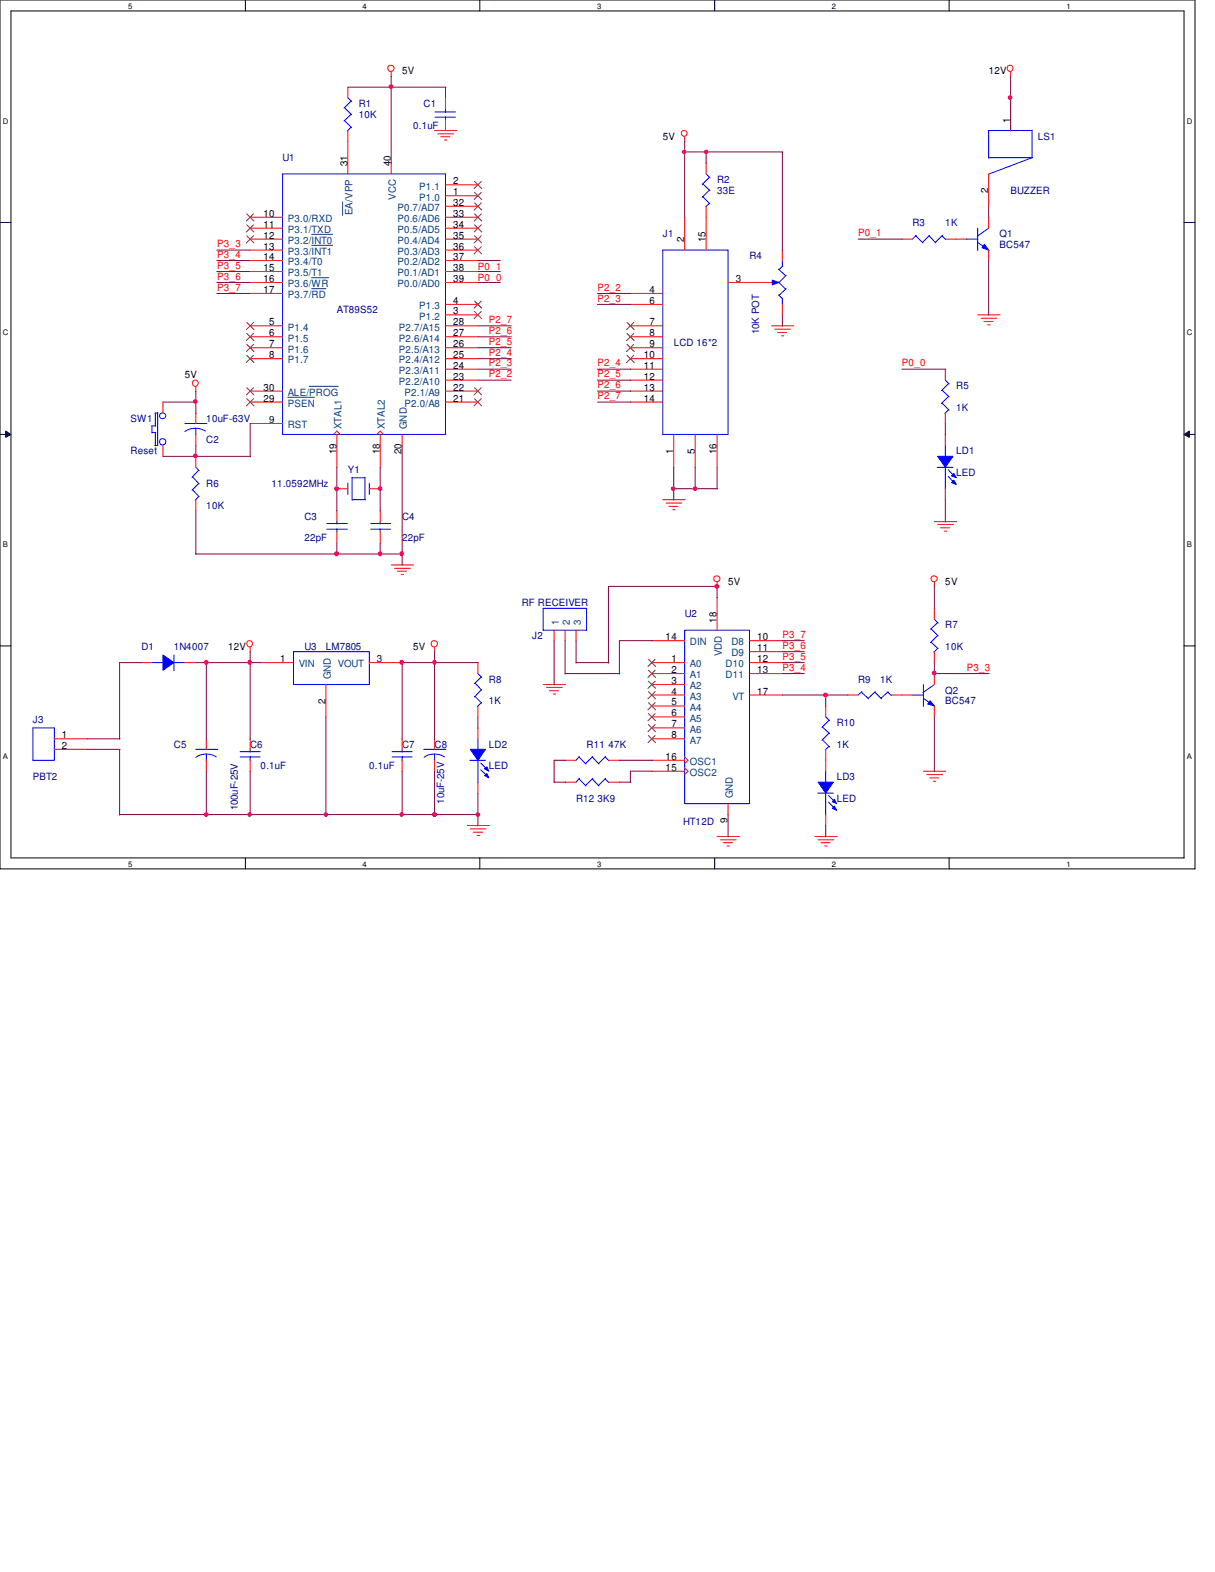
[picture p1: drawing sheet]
<svg xmlns="http://www.w3.org/2000/svg" width="216mm" height="279mm" viewBox="0 0 216 279" stroke-linecap="round" stroke-linejoin="round" font-family="sans-serif">
<path d="M0 0h212.3v154.4h-212.3zM1.9 1.9h208.5v150.6h-208.5z" fill="none" stroke="#000" stroke-width=".18"/>
<g fill="#fff">
<path d="M22.8 .3h.7v1.5h-.7z"/>
<path d="M22.8 152.7h.7v1.6h-.7z"/>
</g>
<path d="M43.6 0v1.9M43.6 152.5v1.9" fill="none" stroke="#000" stroke-width=".18"/>
<g fill="#fff">
<path d="M64.4 .3h.8v1.5h-.8z"/>
<path d="M64.4 152.7h.8v1.6h-.8z"/>
</g>
<path d="M85.3 0v1.9M85.3 152.5v1.9" fill="none" stroke="#000" stroke-width=".18"/>
<g fill="#fff">
<path d="M106.1 .3h.7v1.5h-.7z"/>
<path d="M106.1 152.7h.7v1.6h-.7z"/>
</g>
<path d="M127 0v1.9M127 152.5v1.9" fill="none" stroke="#000" stroke-width=".18"/>
<g fill="#fff">
<path d="M147.8 .3h.8v1.5h-.8z"/>
<path d="M147.8 152.7h.8v1.6h-.8z"/>
</g>
<path d="M168.7 0v1.9M168.7 152.5v1.9" fill="none" stroke="#000" stroke-width=".18"/>
<g fill="#fff">
<path d="M189.5 .3h.7v1.5h-.7z"/>
<path d="M189.5 152.7h.7v1.6h-.7z"/>
<path d="M.5 20.7h1v1.6h-1z"/>
<path d="M210.9 20.7h1v1.6h-1z"/>
<path d="M.5 58.3h1v1.6h-1z"/>
<path d="M210.9 58.3h1v1.6h-1z"/>
</g>
<path d="M0 39.5h1.9M210.4 39.5h1.9" fill="none" stroke="#000" stroke-width=".18"/>
<g fill="#fff">
<path d="M.5 96h.9v1.5h-.9z"/>
<path d="M210.9 96h.9v1.5h-.9z"/>
</g>
<path d="M0 77.2h1.9M1 76.6l.9 .6-.9 .5zM210.4 77.2l.9-.6v1.1zM210.4 77.2h1.9" fill="none" stroke="#000" stroke-width=".18"/>
<path d="M1 76.6l.9 .6-.9 .5zM210.4 77.2l.9-.6v1.1z" fill="#000"/>
<g fill="#fff">
<path d="M.5 133.6h.9v1.5h-.9z"/>
<path d="M210.9 133.6h.9v1.5h-.9z"/>
</g>
<path d="M0 114.8h1.9M210.4 114.8h1.9" fill="none" stroke="#000" stroke-width=".18"/>
<g fill="none" stroke="#f00" stroke-width=".18">
<path d="M69.5 12.8v.8M179.6 12.8v.8M77.2 23.2h4M77.8 23.8h2.8M78.3 24.3h1.6M79 24.9h.4M121.7 24.3v.9M137.1 57.9h4M137.7 58.5h2.8M138.2 59.1h1.6M138.9 59.7h.4M160.3 42.5h1.8"/>
<path d="M168 42.5h1.9M173.7 56h4M174.3 56.6h2.8M174.8 57.2h1.6M175.5 57.7h.4M29 71.5v1.9M29 79.2v1.9M34.8 68.7v.9M168 65.6v2M168 73.4v1.9M59.9 86.9h1.9M65.6 86.9h2"/>
<path d="M117.8 88.8h4M118.4 89.4h2.8M118.9 90h1.6M119.5 90.6h.5M166 92.7h4M166.6 93.2h2.8M167.1 93.8h1.6M167.8 94.4h.4M44.4 115.1v.8M69.5 100.4h4M70.1 101h2.8M70.6 101.5h1.6"/>
<path d="M71.3 102.1h.4M77.2 115.1v.8M127.4 103.5v.8M166 103.5v.8M36.7 131.3v1.9M36.7 135.1v2M96.5 121.7h4M97.1 122.2h2.8M97.6 122.8h1.6M98.3 123.4h.4M164.1 137.1h4M164.7 137.7h2.8"/>
<path d="M165.2 138.3h1.6M165.9 138.9h.4M83.1 146.7h3.9M83.6 147.3h2.8M84.1 147.9h1.7M84.8 148.5h.5M127.4 148.7h4M128 149.3h2.8M128.5 149.8h1.6M129.2 150.4h.4M144.8 148.7h4M145.4 149.3h2.8"/>
<path d="M145.9 149.8h1.6M146.6 150.4h.4"/>
<circle cx="69.4" cy="12.1" r=".57"/>
<circle cx="179.5" cy="12.1" r=".54"/>
<circle cx="121.6" cy="23.7" r=".52"/>
<circle cx="34.7" cy="68.1" r=".54"/>
<circle cx="44.3" cy="114.4" r=".54"/>
<circle cx="77.2" cy="114.4" r=".57"/>
<circle cx="127.4" cy="102.9" r=".55"/>
<circle cx="166" cy="102.9" r=".55"/>
</g>
<g fill="none" stroke="#00f" stroke-width=".18">
<path d="M162.7 41.9l1.3 1.3M162.8 41.8l-.7 .7M165.1 41.9l1.2 1.3M165.2 41.8l-1.3 1.3M167.4 41.9l.7 .7M167.5 41.8l-1.3 1.3M26.9 75.7h.7M27 75.7v1.3M27 76.9h.7M27.5 73.4h.5M27.6 73.4v2.4M27.6 76.9v2.3"/>
<path d="M28 73.3v5.9h-.5M167.4 69.3l1.3 1.2M167.4 71.6l1.3 1.3M168 67.6l.7 .6M168.6 68.2l-1.3 1.2M168.6 70.4l-1.3 1.3M168.6 72.8l-.7 .7M61.8 85.9v2M62.5 84.9h2.4M62.6 84.9v4M62.6 88.8h2.3M64.9 84.8v4"/>
<path d="M65.6 85.9v2M34.8 133.2h3.9M36.7 134v1.2M38.4 134.5a3.3 3.3 0 0 0-3.6 .1M83.5 135.1h2.8M84.9 131.3v2M84.9 135.1v4"/>
<circle cx="28.9" cy="78.5" r=".57"/>
<circle cx="28.9" cy="73.9" r=".55"/>
</g>
<path d="M83.6 133.2h2.7l-1.4 1.9z" fill-rule="evenodd" fill="#00f"/>
<path d="M83.6 133.2h2.7l-1.4 1.9z" fill="none" stroke="#00f" stroke-width=".18"/>
<path d="M86.1 137.8l.4-.3 .4 .8z" fill-rule="evenodd" fill="#00f"/>
<path d="M86.1 137.8l.4-.3 .4 .8z" fill="none" stroke="#00f" stroke-width=".18"/>
<path d="M86.1 136.7l.4-.4 .4 .8z" fill-rule="evenodd" fill="#00f"/>
<path d="M85.4 135.6l1.3 1.3M85.4 136.8l1.3 1.2M86.1 136.7l.4-.4 .4 .8zM162.1 123.5h2M164.1 124.1l2 1.5M164.1 121.7v3.9M166 121.7l-2 1.4" fill="none" stroke="#00f" stroke-width=".18"/>
<path d="M84.9 129.4v1.9M84.9 139v2" fill="none" stroke="#f00" stroke-width=".18"/>
<path d="M165.3 124.5l.7 1-1.2-.4z" fill="#00f"/>
<path d="M69.7 134.5h3.5M69.7 133.6h3.5M71.5 133.2v.5M71.5 134.5v.6M146.7 137.1v2M165.3 124.5l.7 1-1.2-.4zM145.3 141h2.8M146.7 141v3.9" fill="none" stroke="#00f" stroke-width=".18"/>
<path d="M166 119.7v2M71.5 131.3v1.9M71.5 135.1v2M160.3 123.5h1.8M166 125.5v1.9" fill="none" stroke="#f00" stroke-width=".18"/>
<path d="M145.4 139h2.7l-1.4 2z" fill-rule="evenodd" fill="#00f"/>
<path d="M145.4 139h2.7l-1.4 2z" fill="none" stroke="#00f" stroke-width=".18"/>
<path d="M148.3 143.3l.4 .7-.8-.3z" fill-rule="evenodd" fill="#00f"/>
<path d="M148.3 143.3l.4 .7-.8-.3z" fill="none" stroke="#00f" stroke-width=".18"/>
<path d="M148.3 142.1l.4 .7-.8-.3z" fill-rule="evenodd" fill="#00f"/>
<g fill="none" stroke="#00f" stroke-width=".18">
<path d="M61.2 19.1l1.3 1.3M61.8 17.4l.7 .6M62.4 17.9l-1.3 1.3M61.2 21.4l1.3 1.3M62.4 20.3l-1.3 1.2M62.4 22.6l-.7 .7M124.9 32.7l1.3 1.2M124.9 35l1.3 1.2M125.5 30.9l.7 .7M126.1 31.5l-1.3 1.3M126.1 33.8l-1.3 1.3M126.1 36.2l-.7 .5"/>
<path d="M27 117.8h2M30.9 116.4v2.8M30.9 117.8h2M96.5 108.1h7.7v3.9h-7.7zM121.7 112h11.5v30.8h-11.5zM42.7 134.5h3.5M42.7 133.6h3.5M44.4 133.2v.5M44.4 134.5v.6M102.9 138.4l1.2 1.3M103 138.3l-.6 .7M105.2 138.4l1.2 1.3"/>
<path d="M105.3 138.3l-1.2 1.3M107.5 138.4l.7 .7M107.6 138.3l-1.3 1.3M147.2 141.4l1.3 1.3M147.2 142.6l1.3 1.2M148.3 142.1l.4 .7-.8-.3z"/>
</g>
<g fill="none" stroke="#f00" stroke-width=".18">
<path d="M61.8 15.5v1.9M61.8 23.2v1.9M125.5 29v1.9M125.5 36.7v1.9M98.5 112v1.9M100.4 112v1.9M102.4 112v1.9M115.8 113.9h5.9M115.8 117.8h5.9M115.8 119.7h5.9M127.4 106.2v5.8M133.2 113.9h5.8"/>
<path d="M133.2 117.8h5.8M133.2 119.7h5.8M133.2 115.8h5.8M44.4 131.3v1.9M44.4 135.1v2M100.4 139h2M108.1 139h2M115.8 123.5h5.9M115.8 121.7h5.9M115.8 125.5h5.9M115.8 127.4h5.9M115.8 129.4h5.9"/>
<path d="M115.8 131.3h5.9M115.8 135.1h5.9M115.8 137.1h5.9M121.7 134.5l.6 .6-.6 .6M121.7 136.5l.6 .6-.6 .6M133.2 123.5h5.8M146.7 135.1v2M129.4 142.8v2M146.7 144.8v1.9"/>
</g>
<g fill="none" stroke="#804000" stroke-width=".18">
<path d="M115.2 117.2l1.3 1.2M115.2 119.1l1.3 1.3M116.4 117.2l-1.3 1.2M116.4 119.1l-1.3 1.3M115.2 121.1l1.3 1.2M115.2 122.9l1.3 1.3M115.2 124.9l1.3 1.3M115.2 126.8l1.3 1.3M115.2 128.8l1.3 1.2M115.2 130.7l1.3 1.3M116.4 121.1l-1.3 1.2M116.4 122.9l-1.3 1.3"/>
<path d="M116.4 124.9l-1.3 1.3M116.4 126.8l-1.3 1.3M116.4 128.8l-1.3 1.2M116.4 130.7l-1.3 1.3"/>
</g>
<path d="M29 116.4l1.9 1.4-1.9 1.3z" fill-rule="evenodd" fill="#00f"/>
<g fill="none" stroke="#00f" stroke-width=".18">
<path d="M77.3 19.9h3.6M79.2 19.3v.7M50.2 30.9h29v46.3h-29zM77.3 20.8h3.6M79.2 20.7v.6M175.6 23.2h7.8M175.7 23.2v4.9M175.7 28h7.8M183.4 23.1v4.9l-7.8 3M117.8 44.5h11.6v32.7h-11.6zM171.7 42.5h2M173.7 43.1l2.1 1.4"/>
<path d="M173.7 40.6v3.9M175.7 40.6l-2 1.4M32.9 75.3h3.8M34.8 76.1v1.2M36.5 76.6a3.3 3.3 0 0 0-3.6 .1M34.2 84.8l1.2 1.2M34.2 87l1.2 1.3M34.8 83.1l.6 .6M35.3 83.6l-1.2 1.2M35.3 85.9l-1.2 1.2M35.3 88.2l-.6 .7M58.1 94.1h3.6"/>
<path d="M58.1 93h3.6M59.9 92.7v.4M59.9 94v.6M65.9 94.1h3.5M65.9 93h3.5M67.6 92.7v.4M67.6 94v.6M29 116.4l1.9 1.4-1.9 1.3zM52.2 115.8h13.4v5.9h-13.4zM84.9 119.7l.7 .7M5.8 129.4h3.9v5.7h-3.9zM75.3 133.2h3.9"/>
<path d="M77.2 134v1.2M79 134.5a3.3 3.3 0 0 0-3.6 .1M84.4 121.4l1.2 1.3M84.4 123.8l1.2 1.2M85.5 120.3l-1.2 1.2M85.5 122.6l-1.2 1.3M85.5 124.9l-.7 .7M102.9 134.5l1.2 1.3M103 134.5l-.6 .6M105.2 134.5l1.2 1.3M105.3 134.5l-1.2 1.2M107.5 134.5l.7 .7"/>
<path d="M107.6 134.5l-1.3 1.2M146.1 129.2l1.3 1.2M146.1 131.5l1.3 1.3M146.7 127.4l.7 .7M147.3 128l-1.3 1.3M147.3 130.3l-1.3 1.3M147.3 132.7l-.7 .6"/>
</g>
<g fill="none" stroke="#f00" stroke-width=".18">
<path d="M79.2 17.4v1.9M179.6 17.4v5.8M44.4 38.6h5.8M61.8 25.1v5.8M69.5 29v1.9M79.2 34.8h5.7M79.2 32.9h5.7M79.2 38.6h5.7M79.2 36.7h5.7M79.2 21.3v1.9M121.7 38.6v5.9M125.5 38.6v5.9"/>
<path d="M175.7 30.9v5.8M44.4 57.9h5.8M44.4 59.9h5.8M44.4 40.6h5.8M44.4 42.5h5.8M44.4 44.5h5.8M44.4 46.3h5.8M44.4 48.3h5.8M44.4 50.2h5.8M44.4 52.2h5.8M79.2 56h5.7M79.2 54.1h5.7"/>
<path d="M79.2 57.9h5.7M79.2 59.9h5.7M79.2 40.6h5.7M79.2 42.5h5.7M79.2 44.5h5.7M79.2 46.3h5.7M79.2 48.3h5.7M79.2 50.2h5.7M112 54.1h5.8M112 57.9h5.8M112 59.9h5.8M112 52.2h5.8"/>
<path d="M129.4 50.2h5.7M34.8 73.4v1.9M34.8 77.2v2M44.4 75.3h5.8M44.4 71.5h5.8M44.4 69.5h5.8M44.4 61.8h5.8M44.4 63.8h5.8M59.3 77.2l.6-.6 .6 .6M59.9 77.2v5.9M67 77.2l.6-.6 .6 .6M67.6 77.2v5.9"/>
<path d="M71.5 77.2v2M79.2 71.5h5.7M79.2 69.5h5.7M79.2 61.8h5.7M79.2 63.8h5.7M79.2 67.6h5.7M79.2 65.6h5.7M112 71.5h5.8M112 69.5h5.8M112 61.8h5.8M112 63.8h5.8M112 67.6h5.8"/>
<path d="M112 65.6h5.8M119.7 77.2v5.9M123.5 77.2v5.9M127.4 77.2v5.9M34.8 81.1v2M34.8 88.8v2M59.9 90.8v1.9M59.9 94.6v1.9M67.6 90.8v1.9M67.6 94.6v1.9M25.1 117.8h1.9M32.9 117.8h1.9"/>
<path d="M46.3 117.8h5.9M65.6 117.8h5.9M84.9 117.8v1.9M9.7 131.3h5.8M9.7 133.2h5.8M57.9 121.7v5.7M77.2 131.3v1.9M77.2 135.1v2M84.9 125.5v1.9M100.4 135.1h2M108.1 135.1h2M146.7 125.5v1.9"/>
<path d="M146.7 133.2v1.9"/>
</g>
<path d="M60.9 35.9v2.4M55.4 41.7h3.7M55.4 43.6h3.7M55.4 49.4h3M55.4 51.3h2.5M51.1 70.6h4.8M54.9 68.7h5.2" fill="none" stroke="#004080" stroke-width=".18"/>
<g fill="none" stroke="#804000" stroke-width=".18">
<path d="M43.9 38l1.2 1.3M43.9 40l1.2 1.2M45 38l-1.2 1.3M45 40l-1.2 1.2M84.3 34.2l1.3 1.3M84.3 32.3l1.3 1.2M84.3 40l1.3 1.2M84.3 38l1.3 1.3M84.3 36.1l1.3 1.2M85.5 34.2l-1.3 1.3M85.5 32.3l-1.3 1.2M85.5 40l-1.3 1.2"/>
<path d="M85.5 38l-1.3 1.3M85.5 36.1l-1.3 1.2M43.9 57.3l1.2 1.3M43.9 59.3l1.2 1.2M43.9 41.9l1.2 1.3M45 57.3l-1.2 1.3M45 59.3l-1.2 1.2M45 41.9l-1.2 1.3M84.3 55.4l1.3 1.2M84.3 53.5l1.3 1.3M84.3 43.9l1.3 1.2M84.3 41.9l1.3 1.3"/>
<path d="M85.5 55.4l-1.3 1.2M85.5 53.5l-1.3 1.3M85.5 43.9l-1.3 1.2M85.5 41.9l-1.3 1.3M111.4 59.3l1.3 1.2M111.4 57.3l1.3 1.3M112.6 57.3l-1.3 1.3M112.6 59.3l-1.3 1.2M43.9 70.9l1.2 1.2M43.9 68.9l1.2 1.3M43.9 61.2l1.2 1.3M43.9 63.2l1.2 1.2"/>
<path d="M45 70.9l-1.2 1.2M45 68.9l-1.2 1.3M45 61.2l-1.2 1.3M45 63.2l-1.2 1.2M84.3 70.9l1.3 1.2M84.3 68.9l1.3 1.3M85.5 70.9l-1.3 1.2M85.5 68.9l-1.3 1.3M111.4 61.2l1.3 1.3M111.4 63.2l1.3 1.2M112.6 61.2l-1.3 1.3M112.6 63.2l-1.3 1.2"/>
</g>
<path d="M174.9 43.4l.8 1.1-1.2-.5z" fill="#00f"/>
<path d="M174.9 43.4l.8 1.1-1.2-.5zM168 79.2v2M166.5 83.1h2.8M168 83.1v3.9" fill="none" stroke="#00f" stroke-width=".18"/>
<path d="M175.7 38.6v2M169.9 42.5h1.9M175.7 44.5v1.8" fill="none" stroke="#f00" stroke-width=".18"/>
<path d="M166.6 81.1h2.7l-1.3 2z" fill-rule="evenodd" fill="#00f"/>
<path d="M166.6 81.1h2.7l-1.3 2z" fill="none" stroke="#00f" stroke-width=".18"/>
<path d="M169.5 85.3l.4 .8-.8-.3z" fill-rule="evenodd" fill="#00f"/>
<path d="M169.5 85.3l.4 .8-.8-.3z" fill="none" stroke="#00f" stroke-width=".18"/>
<path d="M169.5 84.2l.4 .7-.8-.3z" fill-rule="evenodd" fill="#00f"/>
<path d="M168.5 83.5l1.2 1.3M168.5 84.7l1.2 1.2M169.5 84.2l.4 .7-.8-.3z" fill="none" stroke="#00f" stroke-width=".18"/>
<path d="M168 77.2v2M168 86.9v1.9" fill="none" stroke="#f00" stroke-width=".18"/>
<path d="M137.2 49.8l1.2 .4-1.2 .4z" fill="#00f"/>
<g fill="none" stroke="#00f" stroke-width=".18">
<path d="M137 50.2h.5M137.2 49.8l1.2 .4-1.2 .4zM138.3 52.4l.7 .7M138.3 50.1l1.3 1.3M138.3 47.8l1.3 1.2M139 46.2v1.1M139 53v1.1M139.1 47.2l-.7 .7M139.7 51.3l-1.3 1.2M139.7 48.9l-1.3 1.3M165.4 111.8l1.3 1.2M165.4 114.1l1.3 1.2"/>
<path d="M166 110.1l.7 .6M166.6 110.7l-1.2 1.1M166.6 112.9l-1.2 1.3M166.6 115.2l-.7 .7M153.1 123l1.2 1.2M153.2 122.9l-.7 .6M155.4 123l1.2 1.2M155.5 122.9l-1.2 1.2M157.7 123l.7 .6M157.8 122.9l-1.3 1.2"/>
</g>
<path d="M135.1 50.2h2M139 44.5v1.8M139 54.1v1.9M166 108.1v2M166 115.8v2M150.6 123.5h1.9M158.3 123.5h2" fill="none" stroke="#f00" stroke-width=".18"/>
<g fill="none" stroke="#800040" stroke-width=".18">
<path d="M61.8 15.5h17.4M69.5 13.5v15.5M79.2 15.5v1.9M179.6 13.5v9.8M121.7 25.1v13.6M121.7 27h17.4M125.5 27v2M139 27v17.5M175.7 36.7v2M38.5 52.2h5.9M38.5 46.3h5.9M38.5 48.3h5.9"/>
<path d="M38.5 50.2h5.9M38.5 44.5h5.9M84.9 46.3h4M84.9 48.3h4M84.9 59.9h5.9M84.9 50.2h4M84.9 57.9h5.9M106.2 54.1h5.9M106.2 52.2h5.9M139 56v2M152.5 42.5h7.9M175.7 46.3v9.7"/>
<path d="M29 71.5h5.9M34.8 69.5v4M34.8 79.2v2M44.4 75.3v5.9M71.5 79.2v21.3M84.9 65.6h5.9M84.9 67.6h5.9M84.9 63.8h5.9M84.9 61.8h5.9M106.2 65.6h5.9M106.2 69.5h5.9M106.2 71.5h5.9"/>
<path d="M106.2 67.6h5.9M160.3 65.6h7.8M168 75.3v2M29 81.1h15.5M34.8 98.5h36.7M34.8 90.8v7.8M59.9 83.1v7.7M59.9 96.5v2.1M67.6 83.1v7.7M67.6 96.5v2.1M119.7 83.1v5.8M119.7 86.9h7.8"/>
<path d="M123.5 83.1v3.9M127.4 83.1v3.9M168 88.8v4M25.2 117.8h-3.9v13.6M34.8 117.8h11.6M36.7 117.8v13.6M44.4 115.8v15.6M77.2 115.8v15.6M85 117.8h-13.5v13.6M98.5 113.9v7.9M100.4 119.7h9.8M100.4 113.9v5.9"/>
<path d="M102.4 117.8h5.8M102.4 113.9v4M115.9 113.9h-5.8v5.9M127.4 104.2v2.1M127.5 104.2h-19.4v13.7M139 117.8h3.9M139 113.9h3.9M139 115.8h3.9M139 119.7h3.9M166 119.7h9.8M166 104.1v4M166 117.8v2"/>
<path d="M15.5 131.3h5.8M15.5 133.2h5.8M21.3 133.2v11.7M36.7 137.1v7.8M44.4 137.1v7.8M57.9 127.4v17.5M71.5 137.1v7.8M77.2 137.1v7.8M84.9 127.4v2.1M98.5 139h2M100.5 135.1h-2v4M110.1 139h2"/>
<path d="M110.1 135.1h5.8M115.9 137.1h-3.9v2M139 123.5h11.7M146.7 123.5v2.1M166 127.4v9.8M21.3 144.8h63.7M84.9 141v5.8M129.4 144.8v4M146.7 146.7v2.1"/>
</g>
<circle cx="121.6" cy="27" r=".35" fill="#f0f"/>
<circle cx="121.6" cy="27" r=".35" fill="none" stroke="#f0f" stroke-width=".18"/>
<circle cx="71.3" cy="117.7" r=".36" fill="#f0f"/>
<circle cx="71.3" cy="117.7" r=".36" fill="none" stroke="#f0f" stroke-width=".18"/>
<circle cx="77.2" cy="117.7" r=".36" fill="#f0f"/>
<circle cx="77.2" cy="117.7" r=".36" fill="none" stroke="#f0f" stroke-width=".18"/>
<circle cx="125.5" cy="27" r=".35" fill="#f0f"/>
<circle cx="125.5" cy="27" r=".35" fill="none" stroke="#f0f" stroke-width=".18"/>
<circle cx="127.4" cy="104.2" r=".37" fill="#f0f"/>
<circle cx="127.4" cy="104.2" r=".37" fill="none" stroke="#f0f" stroke-width=".18"/>
<circle cx="179.5" cy="17.3" r=".35" fill="#f0f"/>
<circle cx="179.5" cy="17.3" r=".35" fill="none" stroke="#f0f" stroke-width=".18"/>
<circle cx="71.4" cy="144.8" r=".35" fill="#f0f"/>
<circle cx="71.4" cy="144.8" r=".35" fill="none" stroke="#f0f" stroke-width=".18"/>
<circle cx="44.4" cy="144.8" r=".35" fill="#f0f"/>
<circle cx="44.4" cy="144.8" r=".35" fill="none" stroke="#f0f" stroke-width=".18"/>
<circle cx="84.9" cy="144.8" r=".35" fill="#f0f"/>
<circle cx="84.9" cy="144.8" r=".35" fill="none" stroke="#f0f" stroke-width=".18"/>
<circle cx="119.6" cy="86.9" r=".35" fill="#f0f"/>
<circle cx="119.6" cy="86.9" r=".35" fill="none" stroke="#f0f" stroke-width=".18"/>
<circle cx="123.5" cy="86.9" r=".35" fill="#f0f"/>
<circle cx="123.5" cy="86.9" r=".35" fill="none" stroke="#f0f" stroke-width=".18"/>
<circle cx="57.9" cy="144.8" r=".35" fill="#f0f"/>
<circle cx="57.9" cy="144.8" r=".35" fill="none" stroke="#f0f" stroke-width=".18"/>
<circle cx="36.6" cy="144.8" r=".35" fill="#f0f"/>
<circle cx="36.6" cy="144.8" r=".35" fill="none" stroke="#f0f" stroke-width=".18"/>
<circle cx="77.2" cy="144.8" r=".35" fill="#f0f"/>
<circle cx="77.2" cy="144.8" r=".35" fill="none" stroke="#f0f" stroke-width=".18"/>
<circle cx="36.6" cy="117.7" r=".36" fill="#f0f"/>
<circle cx="36.6" cy="117.7" r=".36" fill="none" stroke="#f0f" stroke-width=".18"/>
<circle cx="44.3" cy="117.7" r=".36" fill="#f0f"/>
<circle cx="44.3" cy="117.7" r=".36" fill="none" stroke="#f0f" stroke-width=".18"/>
<circle cx="77.2" cy="144.8" r=".35" fill="#f0f"/>
<circle cx="77.2" cy="144.8" r=".35" fill="none" stroke="#f0f" stroke-width=".18"/>
<circle cx="34.7" cy="71.4" r=".35" fill="#f0f"/>
<circle cx="34.7" cy="71.4" r=".35" fill="none" stroke="#f0f" stroke-width=".18"/>
<circle cx="59.8" cy="86.9" r=".37" fill="#f0f"/>
<circle cx="59.8" cy="86.9" r=".37" fill="none" stroke="#f0f" stroke-width=".18"/>
<circle cx="67.6" cy="86.9" r=".35" fill="#f0f"/>
<circle cx="67.6" cy="86.9" r=".35" fill="none" stroke="#f0f" stroke-width=".18"/>
<circle cx="67.5" cy="98.4" r=".36" fill="#f0f"/>
<circle cx="67.5" cy="98.4" r=".36" fill="none" stroke="#f0f" stroke-width=".18"/>
<circle cx="71.3" cy="98.4" r=".36" fill="#f0f"/>
<circle cx="71.3" cy="98.4" r=".36" fill="none" stroke="#f0f" stroke-width=".18"/>
<circle cx="34.7" cy="81" r=".35" fill="#f0f"/>
<circle cx="34.7" cy="81" r=".35" fill="none" stroke="#f0f" stroke-width=".18"/>
<circle cx="69.5" cy="15.4" r=".37" fill="#f0f"/>
<circle cx="69.5" cy="15.4" r=".37" fill="none" stroke="#f0f" stroke-width=".18"/>
<circle cx="59.8" cy="98.4" r=".38" fill="#f0f"/>
<circle cx="59.8" cy="98.4" r=".38" fill="none" stroke="#f0f" stroke-width=".18"/>
<circle cx="166" cy="119.6" r=".37" fill="#f0f"/>
<circle cx="166" cy="119.6" r=".37" fill="none" stroke="#f0f" stroke-width=".18"/>
<circle cx="146.7" cy="123.5" r=".37" fill="#f0f"/>
<circle cx="146.7" cy="123.5" r=".37" fill="none" stroke="#f0f" stroke-width=".18"/>
<g font-size="1.8">
<text x="71.5" y="13.2">5V</text>
<text x="175.7" y="13.2">12V</text>
<text x="179.5" y="21.8" transform="rotate(-90 179.5 21.8)">1</text>
<text x="61.7" y="29.5" transform="rotate(-90 61.7 29.5)">31</text>
<text x="69.4" y="29.5" transform="rotate(-90 69.4 29.5)">40</text>
<text x="117.8" y="24.8">5V</text>
<text x="80.5" y="34.7">1</text>
<text x="80.5" y="32.8">2</text>
<text x="175.6" y="34.4" transform="rotate(-90 175.6 34.4)">2</text>
<text x="46.8" y="38.5">10</text>
<text x="46.8" y="40.5">11</text>
<text x="80.5" y="40.5">34</text>
<text x="80.5" y="38.5">33</text>
<text x="80.5" y="36.6">32</text>
<text x="46.8" y="42.4">12</text>
<text x="46.8" y="44.4">13</text>
<text x="46.8" y="46.2">14</text>
<text x="80.5" y="46.2">37</text>
<text x="80.5" y="44.4">36</text>
<text x="80.5" y="42.4">35</text>
<text x="121.6" y="43.1" transform="rotate(-90 121.6 43.1)">2</text>
<text x="125.4" y="43.1" transform="rotate(-90 125.4 43.1)">15</text>
<text x="46.8" y="48.2">15</text>
<text x="46.8" y="50.1">16</text>
<text x="46.8" y="52.1">17</text>
<text x="80.5" y="50.1">39</text>
<text x="80.5" y="48.2">38</text>
<text x="115.4" y="52.1">4</text>
<text x="130.7" y="50.1">3</text>
<text x="47.8" y="57.8">5</text>
<text x="47.8" y="59.8">6</text>
<text x="80.5" y="55.9">3</text>
<text x="80.5" y="54">4</text>
<text x="80.5" y="59.8">27</text>
<text x="80.5" y="57.8">28</text>
<text x="115.4" y="54">6</text>
<text x="115.4" y="57.8">7</text>
<text x="115.4" y="59.8">8</text>
<text x="47.8" y="61.7">7</text>
<text x="47.8" y="63.7">8</text>
<text x="80.5" y="65.5">24</text>
<text x="80.5" y="63.7">25</text>
<text x="80.5" y="61.7">26</text>
<text x="114.4" y="63.7">10</text>
<text x="114.4" y="65.5">11</text>
<text x="115.4" y="61.7">9</text>
<text x="32.9" y="67.2">5V</text>
<text x="46.8" y="71.4">29</text>
<text x="46.8" y="69.4">30</text>
<text x="80.5" y="71.4">21</text>
<text x="80.5" y="69.4">22</text>
<text x="80.5" y="67.5">23</text>
<text x="114.4" y="67.5">12</text>
<text x="114.4" y="69.4">13</text>
<text x="114.4" y="71.4">14</text>
<text x="47.8" y="75.2">9</text>
<text x="59.8" y="80.7" transform="rotate(-90 59.8 80.7)">19</text>
<text x="67.5" y="80.7" transform="rotate(-90 67.5 80.7)">18</text>
<text x="71.4" y="80.7" transform="rotate(-90 71.4 80.7)">20</text>
<text x="119.6" y="80.7" transform="rotate(-90 119.6 80.7)">1</text>
<text x="123.4" y="80.7" transform="rotate(-90 123.4 80.7)">5</text>
<text x="127.3" y="80.7" transform="rotate(-90 127.3 80.7)">16</text>
<text x="129.4" y="104">5V</text>
<text x="168" y="104">5V</text>
<text x="118.3" y="113.8">14</text>
<text x="127.3" y="110.7" transform="rotate(-90 127.3 110.7)">18</text>
<text x="134.5" y="113.8">10</text>
<text x="40.6" y="115.5">12V</text>
<text x="49.8" y="117.7">1</text>
<text x="67" y="117.7">3</text>
<text x="73.4" y="115.5">5V</text>
<text x="119.3" y="117.7">1</text>
<text x="119.3" y="119.6">2</text>
<text x="134.5" y="115.7">11</text>
<text x="134.5" y="117.7">12</text>
<text x="134.5" y="119.6">13</text>
<text x="57.8" y="125.1" transform="rotate(-90 57.8 125.1)">2</text>
<text x="119.3" y="121.6">3</text>
<text x="119.3" y="123.4">4</text>
<text x="119.3" y="125.4">5</text>
<text x="134.5" y="123.4">17</text>
<text x="11" y="131.2">1</text>
<text x="119.3" y="127.3">6</text>
<text x="119.3" y="129.3">7</text>
<text x="119.3" y="131.2">8</text>
<text x="11" y="133.1">2</text>
<text x="118.3" y="135">16</text>
<text x="118.3" y="137">15</text>
<text x="129.3" y="146.3" transform="rotate(-90 129.3 146.3)">9</text>
</g>
<g font-size="1.8" fill="#000080">
<text x="63.8" y="19">R1</text>
<text x="63.8" y="20.9">10K</text>
<text x="73.4" y="22.9">0.1uF</text>
<text x="75.3" y="19">C1</text>
<text x="50.2" y="28.6">U1</text>
<text x="184.4" y="24.8">LS1</text>
<text x="127.4" y="32.5">R2</text>
<text x="127.4" y="34.5">33E</text>
<text x="179.6" y="34.5">BUZZER</text>
<text x="162.1" y="40.2">R3</text>
<text x="168" y="40.2">1K</text>
<text x="117.8" y="42.2">J1</text>
<text x="133.2" y="46.1">R4</text>
<text x="177.6" y="42.2">Q1</text>
<text x="177.6" y="44.1">BC547</text>
<text x="59.9" y="55.7">AT89S52</text>
<text x="134.9" y="59.4" transform="rotate(-90 134.9 59.4)">10K POT</text>
<text x="119.7" y="61.5">LCD 16*2</text>
<text x="169.9" y="69.2">R5</text>
<text x="23.2" y="75">SW1</text>
<text x="36.7" y="75">10uF-63V</text>
<text x="169.9" y="73.1">1K</text>
<text x="23.2" y="80.8">Reset</text>
<text x="36.7" y="78.8">C2</text>
<text x="169.9" y="80.8">LD1</text>
<text x="36.7" y="86.5">R6</text>
<text x="48.3" y="86.5">11.0592MHz</text>
<text x="61.8" y="84.1">Y1</text>
<text x="169.9" y="84.7">LED</text>
<text x="36.7" y="90.4">10K</text>
<text x="54.1" y="92.4">C3</text>
<text x="71.5" y="92.4">C4</text>
<text x="54.1" y="96.2">22pF</text>
<text x="71.5" y="96.2">22pF</text>
<text x="92.7" y="107.8">RF RECEIVER</text>
<text x="94.6" y="113.6">J2</text>
<text x="121.7" y="109.7">U2</text>
<text x="168" y="111.7">R7</text>
<text x="25.1" y="115.5">D1</text>
<text x="30.9" y="115.5">1N4007</text>
<text x="54.1" y="115.5">U3</text>
<text x="57.9" y="115.5">LM7805</text>
<text x="168" y="115.5">10K</text>
<text x="86.9" y="121.3">R8</text>
<text x="86.9" y="125.1">1K</text>
<text x="152.5" y="121.3">R9</text>
<text x="156.4" y="121.3">1K</text>
<text x="168" y="123.3">Q2</text>
<text x="168" y="125.1">BC547</text>
<text x="5.8" y="128.4">J3</text>
<text x="148.7" y="129">R10</text>
<text x="30.9" y="132.9">C5</text>
<text x="44.5" y="132.9">C6</text>
<text x="46.3" y="136.7">0.1uF</text>
<text x="65.6" y="136.7">0.1uF</text>
<text x="71.5" y="132.9">C7</text>
<text x="77.2" y="132.9">C8</text>
<text x="86.9" y="132.9">LD2</text>
<text x="86.9" y="136.7">LED</text>
<text x="104.2" y="132.9">R11 47K</text>
<text x="148.7" y="132.9">1K</text>
<text x="5.8" y="138.7">PBT2</text>
<text x="78.9" y="142.8" transform="rotate(-90 78.9 142.8)">10uF-25V</text>
<text x="102.4" y="142.6">R12 3K9</text>
<text x="148.7" y="138.7">LD3</text>
<text x="148.7" y="142.6">LED</text>
<text x="42.2" y="144" transform="rotate(-90 42.2 144)">100uF-25V</text>
<text x="121.4" y="146.6">HT12D</text>
</g>
<g font-size="1.8" fill="#004080">
<text x="70.4" y="35.6" transform="rotate(-90 70.4 35.6)">VCC</text>
<text x="74.5" y="35.6">P1.0</text>
<text x="74.5" y="33.7">P1.1</text>
<text x="51.1" y="39.5">P3.0/RXD</text>
<text x="51.1" y="41.4">P3.1/TXD</text>
<text x="62.7" y="38.3" transform="rotate(-90 62.7 38.3)">EA/VPP</text>
<text x="70.6" y="41.4">P0.5/AD5</text>
<text x="70.6" y="39.5">P0.6/AD6</text>
<text x="70.6" y="37.5">P0.7/AD7</text>
<text x="51.1" y="43.3">P3.2/INT0</text>
<text x="51.1" y="45.3">P3.3/INT1</text>
<text x="51.1" y="47.2">P3.4/T0</text>
<text x="70.6" y="47.2">P0.2/AD2</text>
<text x="70.6" y="45.3">P0.3/AD3</text>
<text x="70.6" y="43.3">P0.4/AD4</text>
<text x="51.1" y="49.1">P3.5/T1</text>
<text x="51.1" y="51.1">P3.6/WR</text>
<text x="51.1" y="53">P3.7/RD</text>
<text x="70.6" y="51.1">P0.0/AD0</text>
<text x="70.6" y="49.1">P0.1/AD1</text>
<text x="51.1" y="58.8">P1.4</text>
<text x="70.9" y="58.8">P2.7/A15</text>
<text x="74.5" y="56.8">P1.2</text>
<text x="74.5" y="54.9">P1.3</text>
<text x="51.1" y="60.7">P1.5</text>
<text x="51.1" y="62.7">P1.6</text>
<text x="51.1" y="64.6">P1.7</text>
<text x="70.9" y="64.6">P2.4/A12</text>
<text x="70.9" y="62.7">P2.5/A13</text>
<text x="70.9" y="60.7">P2.6/A14</text>
<text x="51.1" y="70.4">ALE/PROG</text>
<text x="70.9" y="68.4">P2.2/A10</text>
<text x="70.9" y="66.5">P2.3/A11</text>
<text x="71.9" y="70.4">P2.1/A9</text>
<text x="51.1" y="76.1">RST</text>
<text x="51.1" y="72.3">PSEN</text>
<text x="60.7" y="76.3" transform="rotate(-90 60.7 76.3)">XTAL1</text>
<text x="68.4" y="76.3" transform="rotate(-90 68.4 76.3)">XTAL2</text>
<text x="71.9" y="72.3">P2.0/A8</text>
<text x="72.3" y="76.3" transform="rotate(-90 72.3 76.3)">GND</text>
<text x="99.3" y="111.1" transform="rotate(-90 99.3 111.1)">1</text>
<text x="101.3" y="111.1" transform="rotate(-90 101.3 111.1)">2</text>
<text x="103.2" y="111.1" transform="rotate(-90 103.2 111.1)">3</text>
<text x="53.1" y="118.6">VIN</text>
<text x="60" y="118.6">VOUT</text>
<text x="122.6" y="114.7">DIN</text>
<text x="122.6" y="118.6">A0</text>
<text x="128.3" y="116.7" transform="rotate(-90 128.3 116.7)">VDD</text>
<text x="128.9" y="118.6">D10</text>
<text x="130" y="114.7">D8</text>
<text x="130" y="116.7">D9</text>
<text x="58.8" y="120.7" transform="rotate(-90 58.8 120.7)">GND</text>
<text x="122.6" y="120.6">A1</text>
<text x="122.6" y="122.5">A2</text>
<text x="122.6" y="124.4">A3</text>
<text x="128.9" y="120.6">D11</text>
<text x="130.1" y="124.4">VT</text>
<text x="122.6" y="126.3">A4</text>
<text x="122.6" y="128.3">A5</text>
<text x="122.6" y="130.2">A6</text>
<text x="122.6" y="132.2">A7</text>
<text x="122.6" y="136">OSC1</text>
<text x="122.6" y="137.9">OSC2</text>
<text x="130.2" y="141.9" transform="rotate(-90 130.2 141.9)">GND</text>
</g>
<g font-size="1.8" fill="#f00">
<text x="152.5" y="42">P0_1</text>
<text x="38.6" y="43.9">P3_3</text>
<text x="38.6" y="45.8">P3_4</text>
<text x="38.6" y="47.8">P3_5</text>
<text x="84.9" y="47.9">P0_1</text>
<text x="38.6" y="49.7">P3_6</text>
<text x="38.6" y="51.6">P3_7</text>
<text x="84.9" y="49.9">P0_0</text>
<text x="106.2" y="53.6">P2_3</text>
<text x="106.2" y="51.6">P2_2</text>
<text x="86.9" y="59.4">P2_6</text>
<text x="86.9" y="57.4">P2_7</text>
<text x="86.9" y="63.2">P2_4</text>
<text x="86.9" y="61.3">P2_5</text>
<text x="86.9" y="65.1">P2_3</text>
<text x="106.2" y="65.1">P2_4</text>
<text x="160.3" y="65.1">P0_0</text>
<text x="86.9" y="67.1">P2_2</text>
<text x="106.2" y="69">P2_6</text>
<text x="106.2" y="71">P2_7</text>
<text x="106.2" y="67.1">P2_5</text>
<text x="139" y="113.4">P3_7</text>
<text x="139" y="117.3">P3_5</text>
<text x="139" y="115.3">P3_6</text>
<text x="139" y="119.2">P3_4</text>
<text x="171.8" y="119.2">P3_3</text>
</g>
<g font-size="1.4">
<text x="22.8" y="1.5">5</text>
<text x="64.4" y="1.5">4</text>
<text x="106.1" y="1.5">3</text>
<text x="147.8" y="1.5">2</text>
<text x="189.5" y="1.5">1</text>
<text x=".5" y="22">D</text>
<text x="210.9" y="22">D</text>
<text x=".5" y="59.6">C</text>
<text x="210.9" y="59.6">C</text>
<text x=".5" y="97.3">B</text>
<text x="210.9" y="97.3">B</text>
<text x=".5" y="134.9">A</text>
<text x="210.9" y="134.9">A</text>
<text x="22.8" y="154">5</text>
<text x="64.4" y="154">4</text>
<text x="106.1" y="154">3</text>
<text x="147.8" y="154">2</text>
<text x="189.5" y="154">1</text>
</g>
</svg>
